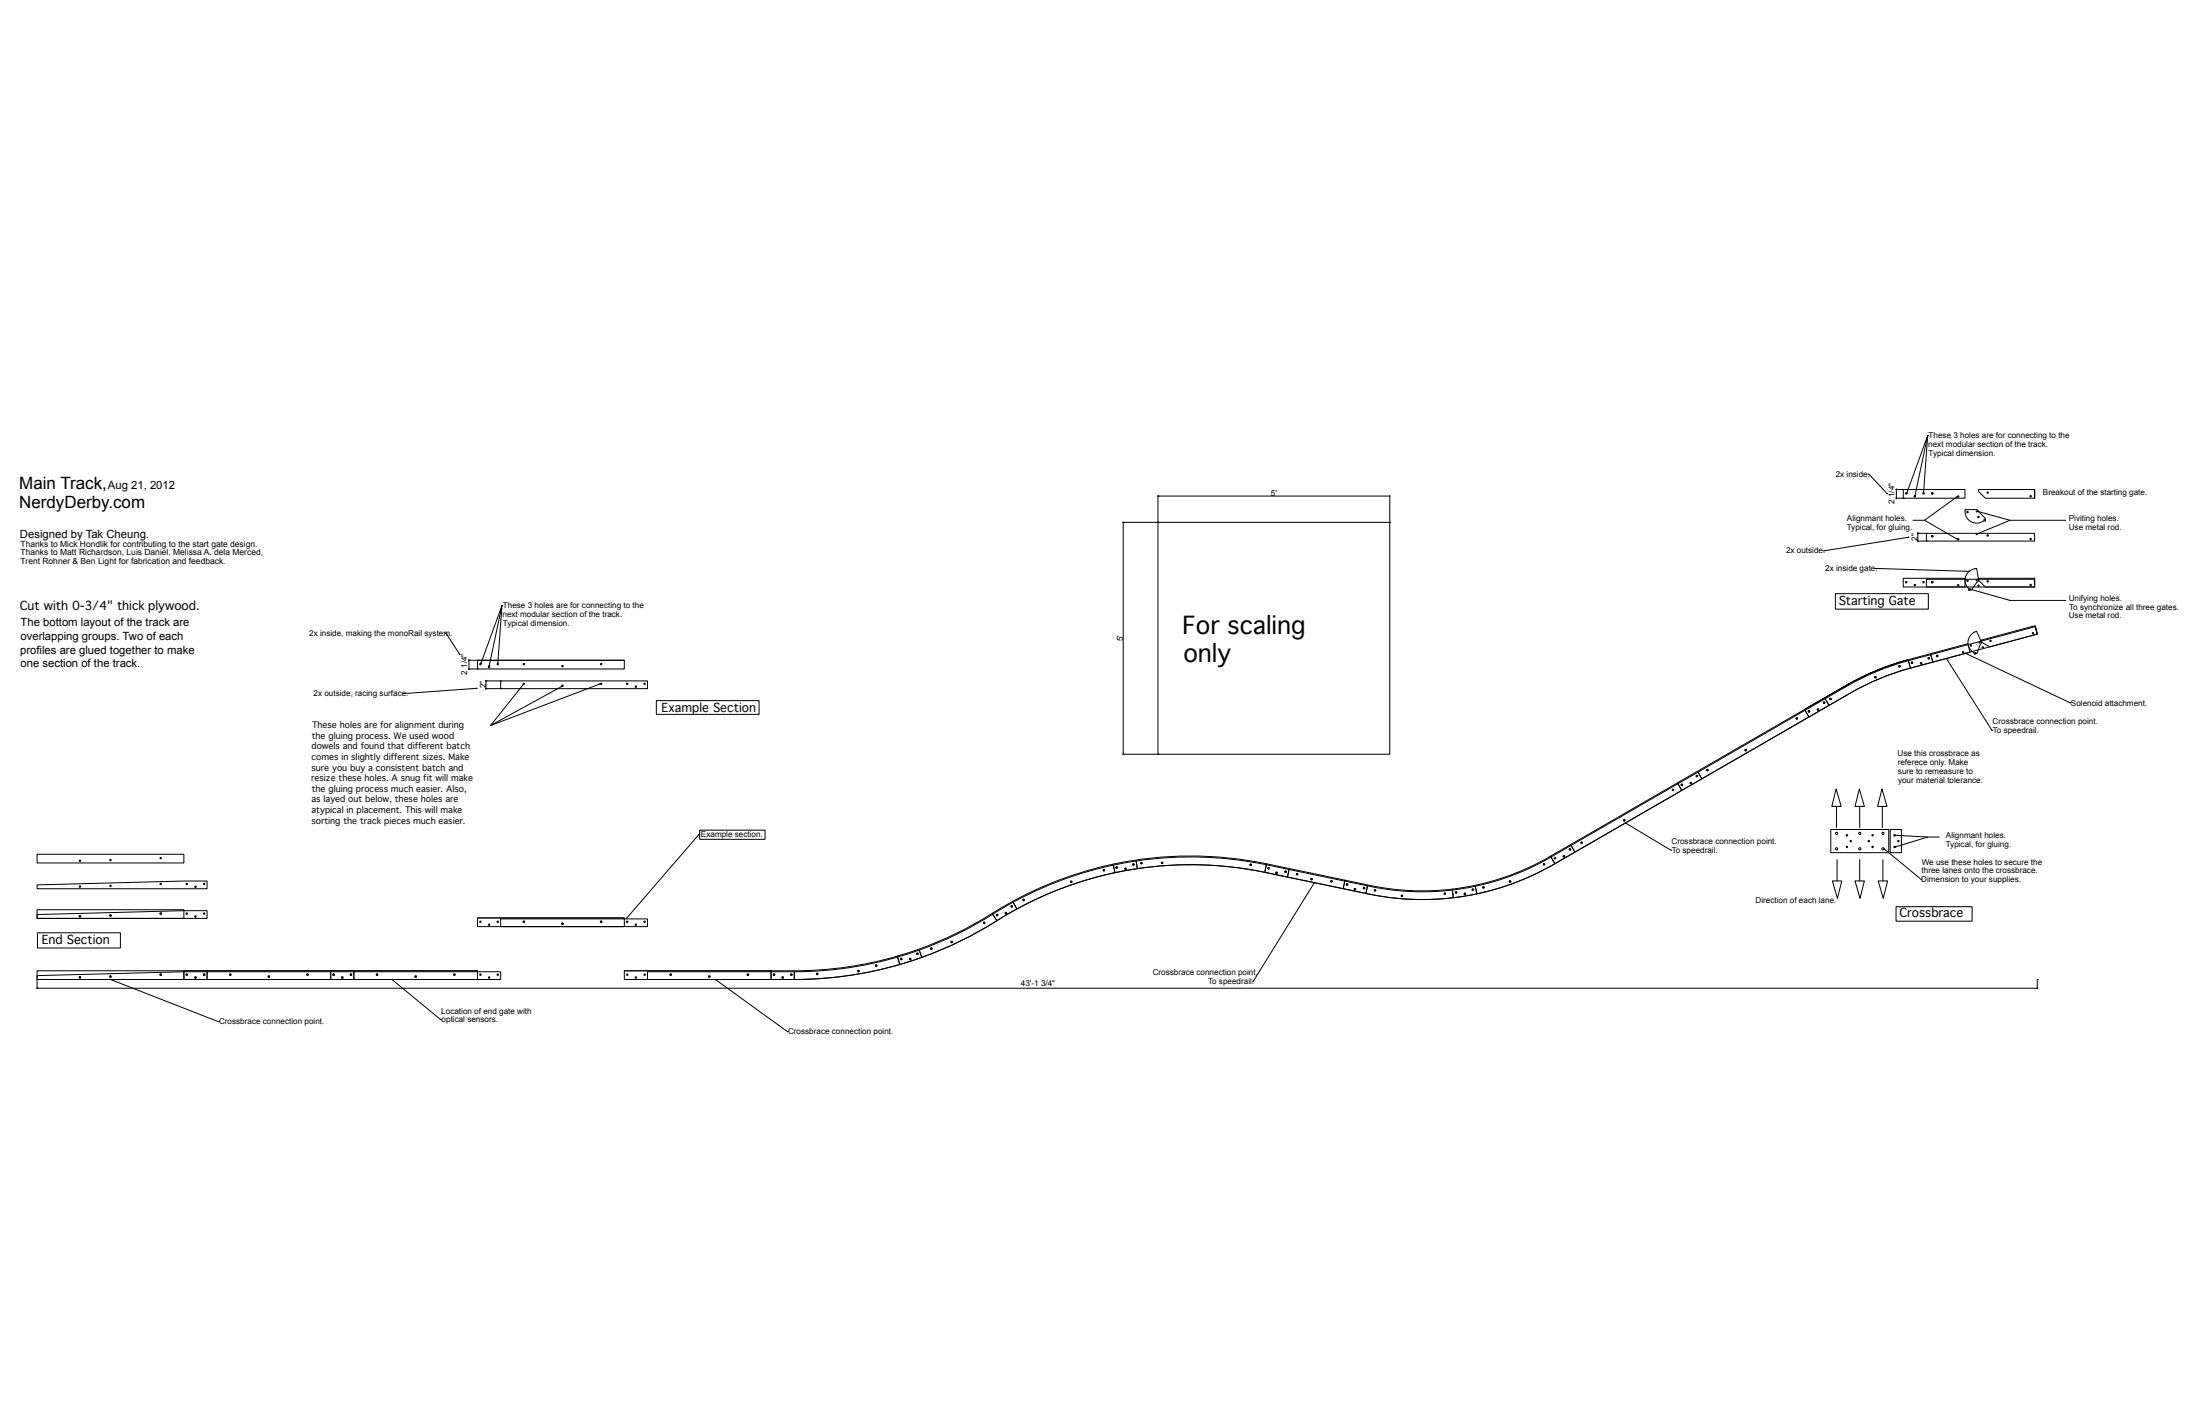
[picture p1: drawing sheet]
<svg xmlns="http://www.w3.org/2000/svg" width="432mm" height="279mm" viewBox="0 0 432 279" stroke-linecap="round" stroke-linejoin="round" font-family="sans-serif">
<!-- layer: 0 -->
<g fill="none" stroke="#000" stroke-width=".2">
<path d="M366.6 93h.2l3.6 3.9M370.4 96.8h.1M373.6 96h12.1v1.8h-12.1zM374.2 96.7v.1zM375.8 97.2v.2zM377.6 96.7h.1M378.4 85.5l-.9 11.3M378.4 85.5l-4.2 11.3M378.4 85.5l-2.6 11.9M378.4 85.5h.1M384.1 97.5l.1-.1zM384.2 97.4l-6.5 4.7"/>
<path d="M385.7 100h2.5l1.5 1.7v.5h-.4a2.3 2.3 0 0 1-2.5 .1 2.3 2.3 0 0 1-1.1-2.3zM399.3 96h-10.9v.5l1.3 1.3h9.6v-1.8v1.8v-1.6M98.5 118.8h.2M98.5 118.8l-.8 11.4M98.5 118.8l-4.1 11.4M98.5 118.8l-2.5 11.9M227.3 102.5h45.5v45.5h-45.5zM360.2 116.5h18.3v3h-18.3zM368 111.5l18.5 .6M373.6 113.5h12.1v1.7h-12.1zM374.5 105.4h.1M374.6 105.4l-16.8 2.7"/>
<path d="M375.5 102.1h2.2M377.7 102.1l6.5 3.7M378.1 104.6h21.2v1.6h-21.2zM378.1 113.7h21.2v1.5h-21.2zM384.1 105.7l.1 .1zM386.4 112.1h.1zM386.5 112.1l.5-.3 1-.3 .3 2.3v.2l-1.4 1.7-.5 .1v-.3a2.27 2.27 0 0 1 .1-3.4zM386.7 115.6h.2zM386.7 115.6l7.8 2.2h11M387.9 113.8h.2M388 104.8l.1-.1zM388 100.3h.2z"/>
<path d="M388 100.3l6.5 1.8M394.5 102.1l-6.5 2.7M394.5 102.1h11M399.3 113.5h-10.9v.4l1.3 1.3h9.6v-1.7v1.7M87.3 124.2h.2l2.8 4.3M90.2 128.4l.1 .1zM93.5 135h.1zM93.6 135l-14.4 1.1M93.7 129.6h28.8M93.7 129.6h28.8v1.7h-28.8zM94.4 130.1v.1zM96 130.6v.1z"/>
<path d="M97.7 130.1v.1zM98.3 133.6h28.8v1.5h-28.8zM102.7 134.3l.1-.1zM102.8 134.2l-6.5 8.1M110.2 134.7l.1-.1zM110.3 134.6l-14 7.7M117.7 134.2h.1zM117.8 134.2l-21.5 8.1M128.8 137.5h20.2v2.7h-20.2zM358.2 137.1l4.3-2.5a50.1 50.1 0 0 1 12.1-5l4.4-1.2 .4 1.5-4.4 1.2a48.5 48.5 0 0 0-11.7 4.8l-4.3 2.5zM374.3 129.5a50.2 50.2 0 0 0-11.9 5l-8.2 4.7 .8 1.5 8.3-4.8a48.5 48.5 0 0 1 11.7-4.8l-.5-1.7a50.2 50.2 0 0 0-12.1 5.1l-8.2 4.7M374.5 129.4l11.7-3.1 .5 1.7-11.7 3.1z"/>
<path d="M379 128.4l20.5-5.4 .4 1.4-20.5 5.5zM382 129.2l9 14.1h.2M382 129.3h.1M385.8 128.2l.1 .1zM385.8 128.2l20.7 9.7M387.1 124.3l.8-.4 1 2.2-.9 2.1-.4 .2-.2-.3a2.27 2.27 0 0 1-.3-3.8zM388.6 126.1h-.2M399.4 122.8l-10.6 2.8 .1 .4 1.6 .9 9.4-2.5-.5-1.6 .5 1.6M329.2 153.6l25-14.4 .8 1.5-24.9 14.4zM333.3 151.5l24.9-14.4 .8 1.3-25 14.4zM360.4 154.8l1 3.4h-1.9zM360.5 158.2v4.2"/>
<path d="M364.9 154.8l1 3.4h-1.8zM365 158.2v4.2M369.4 154.8l1 3.4h-1.9zM369.4 158.2v4.2M7.3 167.6h28.8v1.7h-28.8zM7.3 178.5h28.8v1.7h-28.8zM7.3 173.6l28.8-.7h4.5v1.5h-33.3zM7.3 179.4l28.8-.7h4.5v1.5h-33.3zM137.3 162.9h12.9v1.8h-12.9zM137.3 163.8h-.2l-14.2 16.4M194.7 179.2a73 73 0 0 1 23.8-9.6l.3 1.6a71.3 71.3 0 0 0-23.1 9.5zM198.9 177a72.8 72.8 0 0 1 24.1-8.1l.2 1.5a71.3 71.3 0 0 0-23.6 7.9z"/>
<path d="M218.5 169.6a73 73 0 0 1 30.1-.1l-.4 1.7a71.3 71.3 0 0 0-29.4 0zM223 168.9a72.8 72.8 0 0 1 25.6 .8l4.4 .9-.3 1.5a78.7 78.7 0 0 0-20.1-2.4l-4.7 .2-4.7 .5zM248.6 169.5l15.4 3.2-.4 1.7-15.4-3.2zM253 170.6l15.4 3.2-.3 1.5-15.4-3.2zM257.9 173.3h.1M258 173.2l-12 19.3h-.2M264 172.7l5.2 1.1a49.8 49.8 0 0 0 15.8 .7l.2 1.6a51.6 51.6 0 0 1-16.4-.6l-5.2-1.1zM268.4 173.8a50.1 50.1 0 0 0 21.2 .1l.3 1.5a51.6 51.6 0 0 1-21.8-.1zM285 174.4a49.9 49.9 0 0 0 19.3-6.4l.9 1.5a51.6 51.6 0 0 1-20 6.6zM289.6 173.9a50 50 0 0 0 14.8-5.7l4-2.3 .7 1.3-3.9 2.3a51.5 51.5 0 0 1-15.3 5.9zM304.3 168l24.9-14.4 .9 1.5-24.9 14.4zM308.4 165.9l24.9-14.4 .7 1.3-24.9 14.4z"/>
<path d="M319 161.5l9.1 5.3M319 161.5h.1zM359.3 162.8h11.4v4.5h-11.4zM359.6 172.8h1.9l-.9 3.5zM360.6 168.7v4.1M364.1 172.8h1.8l-.8 3.5zM365 168.7v4.1M368.6 172.8h1.9l-.9 3.5zM369.6 168.7v4.1M369.8 166.5l7.4 6.1M369.8 166.5v.1zM371 162.8h2.2v4.5h-2.2z"/>
<path d="M372 166.2h.1zM372 163.9l6.4 .3M372 163.9h.1zM372.1 177.9h15v2.8h-15zM378.4 164.2h2.2M378.4 164.2l-6.4 2M7.3 190.5h28.8v1.7h-28.8zM7.3 191.4l28.8-.7h4.5v1.5h-33.3zM7.4 183h16.2v3h-16.2zM21.7 192.2h.1zM21.7 192.2l21.4 8.3M36.1 190.5h28.8v1.7h-28.8z"/>
<path d="M36.1 190.5h57.6M40.6 190.7h28.9v1.5h-28.9zM64.9 190.5h28.8v1.7h-28.8zM69.5 190.7h28.8v1.5h-28.8zM76.9 192.2h.1zM76.9 192.2l9.6 7.9h.2M93.7 180.1h28.8M93.7 180.1h28.8v1.7h-28.8zM98.3 180.3h28.8v1.5h-28.8zM122.5 190.5h28.8v1.7h-28.8zM122.5 190.5h28.8M123 180.2h.1"/>
<path d="M127.1 190.7h28.8v1.5h-28.8zM140.4 192.2l.1 .1zM140.4 192.2l14.1 10.2h.2M151.3 190.5a86.1 86.1 0 0 0 14.8-.7l5.8-1.1 4.2-1.1 .5 1.6a74.3 74.3 0 0 1-20.7 3h-4.6zM155.9 190.7a72.8 72.8 0 0 0 24.5-4.3l.5 1.4a74.3 74.3 0 0 1-25 4.4zM176.1 187.6a72.6 72.6 0 0 0 18.6-8.4l1 1.5a74.3 74.3 0 0 1-19.1 8.5zM180.4 186.4a84.9 84.9 0 0 0 17.3-8.7l1.2-.7 .7 1.3a131.3 131.3 0 0 1-15.1 8.2l-3.6 1.3z"/>
<circle cx="374.1" cy="96.8" r=".14"/>
<circle cx="375.8" cy="97.4" r=".14"/>
<circle cx="377.5" cy="96.8" r=".14"/>
<circle cx="379.3" cy="96.8" r=".14"/>
<circle cx="384.3" cy="97.4" r=".14"/>
<circle cx="390.1" cy="96.7" r=".14"/>
<circle cx="398.6" cy="97.4" r=".14"/>
<circle cx="374.1" cy="114.2" r=".14"/>
<circle cx="375.8" cy="114.8" r=".14"/>
<circle cx="377.5" cy="114.2" r=".14"/>
<circle cx="379.3" cy="114.2" r=".14"/>
<circle cx="379.3" cy="105.2" r=".14"/>
<circle cx="384.3" cy="105.8" r=".14"/>
<circle cx="384.3" cy="114.8" r=".14"/>
<circle cx="386.2" cy="114" r=".14"/>
<circle cx="386.2" cy="100.5" r=".14"/>
<circle cx="386.6" cy="115.6" r=".09"/>
<circle cx="388" cy="100.4" r=".09"/>
<circle cx="388" cy="104.8" r=".09"/>
<circle cx="388" cy="113.8" r=".09"/>
<circle cx="388.3" cy="114.9" r=".14"/>
<circle cx="388.3" cy="101.4" r=".14"/>
<circle cx="389.5" cy="102" r=".09"/>
<circle cx="390.1" cy="105.1" r=".14"/>
<circle cx="390.1" cy="114.1" r=".14"/>
<circle cx="398.6" cy="114.8" r=".14"/>
<circle cx="398.6" cy="105.8" r=".14"/>
<circle cx="94.3" cy="130.3" r=".14"/>
<circle cx="96" cy="130.9" r=".14"/>
<circle cx="97.7" cy="130.3" r=".14"/>
<circle cx="102.8" cy="130.3" r=".14"/>
<circle cx="102.8" cy="134.2" r=".14"/>
<circle cx="110.4" cy="130.7" r=".14"/>
<circle cx="110.4" cy="134.5" r=".14"/>
<circle cx="118" cy="130.3" r=".14"/>
<circle cx="118" cy="134.2" r=".14"/>
<circle cx="123.1" cy="134.2" r=".14"/>
<circle cx="124.8" cy="134.7" r=".14"/>
<circle cx="126.5" cy="134.2" r=".14"/>
<circle cx="355.1" cy="139.6" r=".14"/>
<circle cx="356.8" cy="139.2" r=".14"/>
<circle cx="358" cy="137.9" r=".14"/>
<circle cx="359.3" cy="137.1" r=".14"/>
<circle cx="368.1" cy="132.9" r=".14"/>
<circle cx="372.8" cy="130.7" r=".14"/>
<circle cx="375.3" cy="130" r=".14"/>
<circle cx="377.1" cy="130.1" r=".14"/>
<circle cx="378.6" cy="129.1" r=".14"/>
<circle cx="380.2" cy="128.7" r=".14"/>
<circle cx="385.3" cy="128" r=".14"/>
<circle cx="386.8" cy="126.6" r=".14"/>
<circle cx="387.7" cy="128.1" r=".09"/>
<circle cx="388.5" cy="126.1" r=".09"/>
<circle cx="389.2" cy="127" r=".14"/>
<circle cx="390.7" cy="125.7" r=".14"/>
<circle cx="399" cy="124.2" r=".14"/>
<circle cx="328.4" cy="155" r=".14"/>
<circle cx="330.1" cy="154" r=".14"/>
<circle cx="331.9" cy="153.6" r=".14"/>
<circle cx="333.1" cy="152.3" r=".14"/>
<circle cx="335.1" cy="151.1" r=".14"/>
<circle cx="342.6" cy="147.2" r=".14"/>
<circle cx="352.7" cy="141" r=".14"/>
<circle cx="15.7" cy="174" r=".14"/>
<circle cx="15.7" cy="179.8" r=".14"/>
<circle cx="15.7" cy="168.9" r=".14"/>
<circle cx="21.7" cy="168.8" r=".14"/>
<circle cx="21.7" cy="173.8" r=".14"/>
<circle cx="21.7" cy="179.6" r=".14"/>
<circle cx="31.5" cy="168.4" r=".14"/>
<circle cx="31.5" cy="173.4" r=".14"/>
<circle cx="31.5" cy="179.3" r=".14"/>
<circle cx="36.7" cy="179.3" r=".14"/>
<circle cx="36.7" cy="173.4" r=".14"/>
<circle cx="38.4" cy="174" r=".14"/>
<circle cx="38.4" cy="179.8" r=".14"/>
<circle cx="40.1" cy="179.3" r=".14"/>
<circle cx="40.1" cy="173.4" r=".14"/>
<circle cx="195.7" cy="179.5" r=".14"/>
<circle cx="197.4" cy="179.2" r=".14"/>
<circle cx="198.6" cy="177.8" r=".14"/>
<circle cx="200.9" cy="176.6" r=".14"/>
<circle cx="210.2" cy="173" r=".14"/>
<circle cx="216.7" cy="170.7" r=".14"/>
<circle cx="219.2" cy="170.2" r=".14"/>
<circle cx="220.9" cy="170.5" r=".14"/>
<circle cx="222.5" cy="169.6" r=".14"/>
<circle cx="224" cy="169.4" r=".14"/>
<circle cx="228.1" cy="169.3" r=".14"/>
<circle cx="245.5" cy="169.7" r=".14"/>
<circle cx="249" cy="170.3" r=".14"/>
<circle cx="250.5" cy="171.3" r=".14"/>
<circle cx="252.3" cy="171" r=".14"/>
<circle cx="254.6" cy="171.5" r=".14"/>
<circle cx="257.4" cy="172.5" r=".14"/>
<circle cx="261.3" cy="172.9" r=".14"/>
<circle cx="264.4" cy="173.6" r=".14"/>
<circle cx="265.9" cy="174.5" r=".14"/>
<circle cx="267.7" cy="174.3" r=".14"/>
<circle cx="269.9" cy="174.7" r=".14"/>
<circle cx="275.2" cy="175.8" r=".14"/>
<circle cx="283.6" cy="175.4" r=".14"/>
<circle cx="285.8" cy="175.1" r=".14"/>
<circle cx="287.5" cy="175.4" r=".14"/>
<circle cx="289.1" cy="174.6" r=".14"/>
<circle cx="291.2" cy="174.1" r=".14"/>
<circle cx="296.4" cy="172.9" r=".14"/>
<circle cx="303" cy="169.6" r=".14"/>
<circle cx="305.2" cy="168.4" r=".14"/>
<circle cx="307" cy="168" r=".14"/>
<circle cx="308.1" cy="166.7" r=".14"/>
<circle cx="310.4" cy="165.3" r=".14"/>
<circle cx="318.8" cy="160.9" r=".14"/>
<circle cx="360.5" cy="166.5" r=".22"/>
<circle cx="360.5" cy="163.5" r=".22"/>
<circle cx="362.5" cy="163.9" r=".14"/>
<circle cx="362.5" cy="166.2" r=".14"/>
<circle cx="363.3" cy="165" r=".14"/>
<circle cx="365" cy="166.5" r=".22"/>
<circle cx="365" cy="163.5" r=".22"/>
<circle cx="366.8" cy="165" r=".14"/>
<circle cx="367.5" cy="163.9" r=".14"/>
<circle cx="367.5" cy="166.2" r=".14"/>
<circle cx="369.6" cy="166.5" r=".22"/>
<circle cx="369.6" cy="163.5" r=".22"/>
<circle cx="371.8" cy="163.9" r=".14"/>
<circle cx="371.8" cy="166.2" r=".14"/>
<circle cx="372.6" cy="165" r=".14"/>
<circle cx="15.7" cy="191.8" r=".14"/>
<circle cx="21.7" cy="191.6" r=".14"/>
<circle cx="31.5" cy="191.2" r=".14"/>
<circle cx="36.7" cy="191.2" r=".14"/>
<circle cx="38.4" cy="191.8" r=".14"/>
<circle cx="40.1" cy="191.2" r=".14"/>
<circle cx="45.2" cy="191.2" r=".14"/>
<circle cx="52.8" cy="191.6" r=".14"/>
<circle cx="60.4" cy="191.2" r=".14"/>
<circle cx="65.5" cy="191.2" r=".14"/>
<circle cx="67.2" cy="191.8" r=".14"/>
<circle cx="68.9" cy="191.2" r=".14"/>
<circle cx="74" cy="191.2" r=".14"/>
<circle cx="81.6" cy="191.6" r=".14"/>
<circle cx="89.2" cy="191.2" r=".14"/>
<circle cx="94.3" cy="191.2" r=".14"/>
<circle cx="94.3" cy="180.9" r=".14"/>
<circle cx="96" cy="191.8" r=".14"/>
<circle cx="96" cy="181.4" r=".14"/>
<circle cx="97.7" cy="191.2" r=".14"/>
<circle cx="97.7" cy="180.9" r=".14"/>
<circle cx="102.8" cy="180.9" r=".14"/>
<circle cx="110.4" cy="181.2" r=".14"/>
<circle cx="118" cy="180.9" r=".14"/>
<circle cx="123.1" cy="191.2" r=".14"/>
<circle cx="123.1" cy="180.9" r=".14"/>
<circle cx="124.8" cy="191.8" r=".14"/>
<circle cx="124.8" cy="181.4" r=".14"/>
<circle cx="126.5" cy="191.2" r=".14"/>
<circle cx="126.5" cy="180.9" r=".14"/>
<circle cx="131.6" cy="191.2" r=".14"/>
<circle cx="139.2" cy="191.6" r=".14"/>
<circle cx="146.8" cy="191.2" r=".14"/>
<circle cx="151.9" cy="191.2" r=".14"/>
<circle cx="153.6" cy="191.8" r=".14"/>
<circle cx="155.3" cy="191.2" r=".14"/>
<circle cx="160.4" cy="191.1" r=".14"/>
<circle cx="168.5" cy="190.5" r=".14"/>
<circle cx="172" cy="189.5" r=".14"/>
<circle cx="176.9" cy="188.2" r=".14"/>
<circle cx="178.6" cy="188.2" r=".14"/>
<circle cx="180.1" cy="187.1" r=".14"/>
<circle cx="182.8" cy="186.1" r=".14"/>
<circle cx="186.8" cy="184.8" r=".14"/>
<circle cx="193.2" cy="181.1" r=".14"/>
</g>
<g fill="#000">
<path d="M374.2 96.7v.1zM375.8 97.2v.2zM384.1 97.5l.1-.1zM384.1 105.7l.1 .1zM386.4 112.1h.1zM386.7 115.6h.2zM388 100.3l.2 .1zM388 104.8l.2-.1zM90.2 128.4l.1 .1zM93.5 135h.1zM94.4 130.1v.1zM96 130.6v.1z"/>
<path d="M97.7 130.1v.1zM102.7 134.3l.1-.1zM110.2 134.7l.1-.1zM117.7 134.2h.1zM382 129.2v.1zM369.8 166.5l.1 .1zM372 163.9h.1zM372 166.2l.1-.1zM21.7 192.2h.1z"/>
</g>
<!-- layer: Dimension -->
<g fill="none" stroke="#000" stroke-width=".2">
<path d="M227.3 97.3h.1M227.3 97.2v5.2M227.3 97.3h45.5M227.3 97.3l-.1 .1M272.8 97.2v5.2M272.8 97.3l-.1 .1M372.1 97.8h1.4M372.1 96h1.4M372.2 97.7v.1M372.2 96v.1M372.2 96h.1M372.2 95.9v2"/>
<path d="M373.6 97.8h.1M373.6 96h.1M220.4 102.5h6.8M220.4 102.5h.1M220.5 102.5h.1M220.5 102.5v45.5M227.3 102.5h.1M272.8 102.5h.1M376.3 106.2h1.8M376.3 104.6h1.8M376.4 106.1l.1 .1M376.4 104.6l.1 .1"/>
<path d="M376.4 104.6h.1M376.4 104.5v1.8M378.1 106.2h.1M378.1 104.6h.1M91.9 131.3h1.8M91.9 129.6h1.8M92 129.5l.1 .1M92 131.2l.1 .1M92 129.6h.1M92 129.4v2M93.7 131.3h.1M93.7 129.6h.1"/>
<path d="M95.3 135.1h2.9M95.3 133.6h2.9M95.3 135.1l.1 .1M95.4 133.6h.1M95.4 133.5v1.8M98.3 135.1h.1M98.3 133.6h.1M220.4 148h6.8M220.4 148h.1M227.3 148h.1M7.3 192.2h.1M7.3 193.9h.1"/>
<path d="M7.3 192.2v1.8M7.3 193.9h392.6M7.3 193.9h-.1M399.9 192.2h.1M399.9 192.2v1.8M399.9 193.9h-.1"/>
</g>
<g font-size="4.7" fill="#001">
<text x="232.1" y="124.3">For scaling</text>
<text x="232.3" y="129.9">only</text>
</g>
<g font-size="3.3">
<text x="3.8" y="99.7">NerdyDerby.com</text>
<text x="3.8" y="96">Main Track,</text>
</g>
<g font-size="2.3" fill="#001">
<text x="3.9" y="119.7">Cut with 0-3/4&quot; thick plywood.</text>
<text x="360.9" y="118.7">Starting Gate</text>
<text x="129.9" y="139.7">Example Section</text>
<text x="372.8" y="180">Crossbrace</text>
<text x="8.2" y="185.2">End Section</text>
</g>
<g font-size="2.2">
<text x="21.2" y="96">Aug 21, 2012</text>
<text x="3.9" y="105.5">Designed by Tak Cheung.</text>
<text x="4" y="125.5">overlapping groups. Two of each</text>
<text x="4" y="122.8">The bottom layout of the track are</text>
<text x="3.9" y="128.2">profiles are glued together to make</text>
<text x="4" y="130.9">one section of the track.</text>
</g>
<g font-size="1.7">
<text x="4.1" y="107.2">Thanks to Mick Hondlik for contributing to the start gate design.</text>
<text x="4.1" y="108.9">Thanks to Matt Richardson, Luis Daniel, Melissa A. dela Merced,</text>
<text x="4.1" y="110.6">Trent Rohner &amp; Ben Light for fabrication and feedback.</text>
</g>
<g font-size="1.7" fill="#001">
<text x="61.3" y="142.9">These holes are for alignment during</text>
<text x="61.1" y="147.1">dowels and found that different batch</text>
<text x="61.1" y="149.1">comes in slightly different sizes. Make</text>
<text x="61.2" y="145">the gluing process. We used wood</text>
<text x="61.1" y="153.3">resize these holes. A snug fit will make</text>
<text x="61.1" y="151.2">sure you buy a consistent batch and</text>
<text x="61.2" y="155.4">the gluing process much easier. Also,</text>
<text x="61.1" y="157.4">as layed out below, these holes are</text>
<text x="61.1" y="159.5">atypical in placement. This will make</text>
<text x="61.1" y="161.6">sorting the track pieces much easier.</text>
</g>
<g font-size="1.6">
<text x="378.5" y="87.7">next modular section of the track.</text>
<text x="378.5" y="86">These 3 holes are for connecting to the</text>
<text x="378.5" y="89.5">Typical dimension.</text>
<text x="360.3" y="93.5">2x inside.</text>
<text x="249.4" y="97.3">5'</text>
<text x="371.9" y="98.9" transform="rotate(-90 371.9 98.9)">2 1/4&quot;</text>
<text x="401" y="97.1">Breakout of the starting gate.</text>
<text x="376.4" y="106.1" transform="rotate(-90 376.4 106.1)">2&quot;</text>
<text x="350.6" y="108.6">2x outside.</text>
<text x="358.3" y="112">2x inside gate.</text>
<text x="98.7" y="119.4">These 3 holes are for connecting to the</text>
<text x="60.7" y="124.8">2x inside, making the monoRail system.</text>
<text x="98.6" y="121.1">next modular section of the track.</text>
<text x="98.7" y="122.8">Typical dimension.</text>
<text x="220.4" y="125.8" transform="rotate(-90 220.4 125.8)">5'</text>
<text x="61.5" y="136.6">2x outside, racing surface.</text>
<text x="91.7" y="132.4" transform="rotate(-90 91.7 132.4)">2 1/4&quot;</text>
<text x="95.3" y="135" transform="rotate(-90 95.3 135)">2&quot;</text>
<text x="391.1" y="142.1">Crossbrace connection point.</text>
<text x="391.1" y="143.8">To speedrail.</text>
<text x="406.5" y="138.4">Solenoid attachment.</text>
<text x="137.6" y="164.3">Example section.</text>
<text x="328.1" y="165.6">Crossbrace connection point.</text>
<text x="328.1" y="167.3">To speedrail.</text>
<text x="377.1" y="173.1">Dimension to your supplies.</text>
<text x="377.2" y="171.4">three lanes onto the crossbrace.</text>
<text x="377.2" y="169.6">We use these holes to secure the</text>
<text x="344.6" y="177.1">Direction of each lane.</text>
<text x="226.2" y="191.3">Crossbrace connection point.</text>
<text x="200.4" y="193.6">43'-1 3/4&quot;</text>
<text x="237.1" y="193">To speedrail.</text>
<text x="43" y="201">Crossbrace connection point.</text>
<text x="86.6" y="198.9">Location of end gate with</text>
<text x="86.7" y="200.6">optical sensors.</text>
<text x="154.7" y="202.9">Crossbrace connection point.</text>
</g>
<g font-size="1.6" fill="#001">
<text x="362.5" y="104.1">Typical, for gluing.</text>
<text x="362.5" y="102.3">Alignmant holes.</text>
<text x="406" y="104">Use metal rod.</text>
<text x="406" y="102.3">Piviting holes.</text>
<text x="406" y="117.9">Unifying holes.</text>
<text x="406.1" y="119.6">To synchronize all three gates.</text>
<text x="406" y="121.3">Use metal rod.</text>
<text x="372.4" y="148.3">Use this crossbrace as</text>
<text x="372.5" y="150.1">referece only. Make</text>
<text x="372.5" y="151.8">sure to remeasure to</text>
<text x="372.5" y="153.6">your material tolerance.</text>
<text x="381.9" y="166.2">Typical, for gluing.</text>
<text x="381.9" y="164.4">Alignmant holes.</text>
</g>
</svg>
